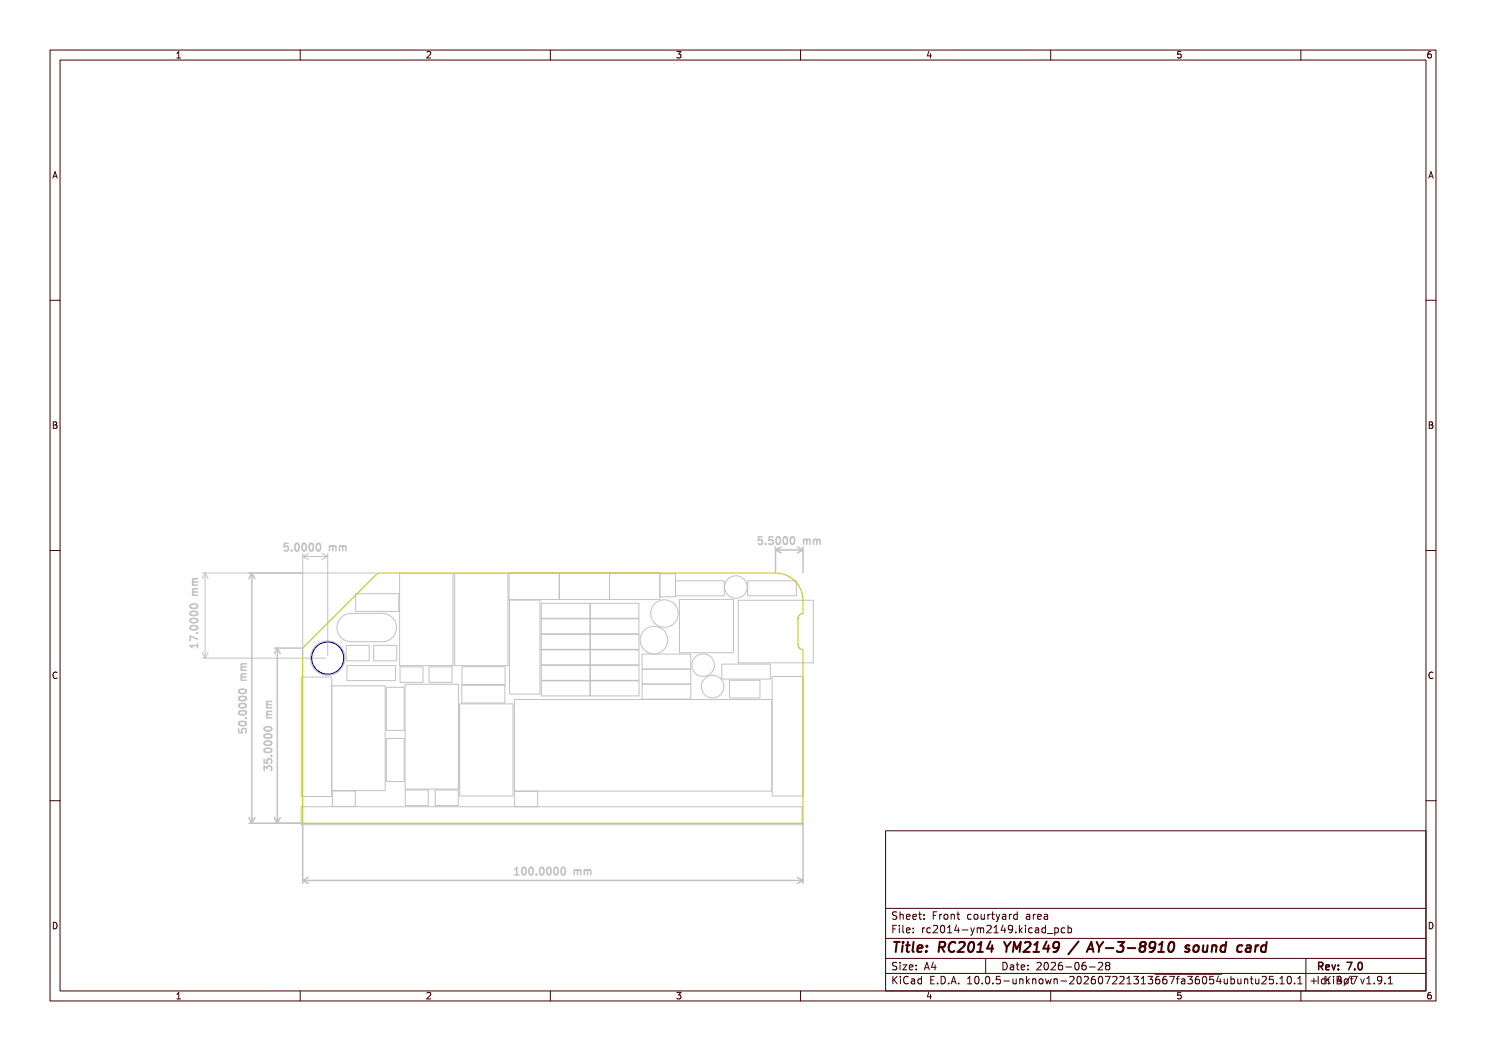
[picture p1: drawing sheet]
<svg xmlns="http://www.w3.org/2000/svg" width="297mm" height="210mm" viewBox="0 0 297 210" stroke-linecap="round" stroke-linejoin="round" font-family="sans-serif">
<g fill="none" stroke="#c2c2c2" stroke-width=".2">
<path d="M40.4 114.5h34.6M41 114.5v17M41 114.5l.6 1.1M41 114.5l-.6 1.1M60.5 110.6v20.3M60.5 111.2h5M60.5 111.2l1.1 .6M61.6 110.6l-1.1 .6M64.4 110.6l1.1 .6M65.5 110.6v20.4M65.5 111.2l-1.1 .6M71.1 118.6h8.6v3.6h-8.6z"/>
<path d="M79.9 114.6h10.6v18.4h-10.6zM90.9 114.6h10.6v18.4h-10.6zM101.7 114.5h10.1v5.3h-10.1zM101.8 119.9h6.1v18.8h-6.1zM111.8 114.5h10v5.3h-10zM121.8 114.5h10.1v5.3h-10.1zM131.9 114.6h3.1v4.6h-3.1zM135 116.1h9.8v3h-9.8zM135.8 119.8h10.8v10.6h-10.8zM147.6 120h15v12.5h-15zM149.4 116.1h9.8v3h-9.8zM40.4 131.5h24.6"/>
<path d="M40.4 130.4l.6 1.1M41.6 130.4l-.6 1.1M60.2 135.3h6.1v23.8h-6.1zM66.3 137h10.7v21h-10.7zM68.4 123.2l1.1-.6h.7h6.2a2.83 2.83 0 0 1 2.8 2.8 2.83 2.83 0 0 1-2.8 2.8h-6.2a2.83 2.83 0 0 1-2.7-1.9 2.83 2.83 0 0 1 .9-3.1zM69.2 128.9h4.6v3.2h-4.6zM69.3 133h9.7v3h-9.7zM74.7 128.9h4.6v3.2h-4.6zM77.2 137.3h3.6v8.6h-3.6zM79.9 133.2h4.6v3.2h-4.6zM81 136.7h10.6v21h-10.6zM85.7 133.2h4.6v3.2h-4.6z"/>
<path d="M92.3 136.9h8.6v3.6h-8.6zM92.3 133.2h8.6v3.6h-8.6zM102.8 139.8h51.4v18.3h-51.4zM108.2 129.8h9.7v3h-9.7zM108.2 133h9.7v3h-9.7zM108.2 120.5h9.7v3h-9.7zM108.2 123.7h9.7v3h-9.7zM108.2 126.8h9.7v3h-9.7zM108.2 136h9.7v3h-9.7zM118 123.7h9.7v3h-9.7zM118 120.5h9.7v3h-9.7zM118 129.8h9.7v3h-9.7z"/>
<path d="M118 133h9.7v3h-9.7zM118 126.8h9.7v3h-9.7zM118 136h9.7v3h-9.7zM128.3 130.7h9.8v3h-9.8zM128.3 136.7h9.8v3h-9.8zM128.3 133.7h9.8v3h-9.8zM144.3 132.7h9.7v3h-9.7zM145.8 135.9h6.1v3.6h-6.1zM154.3 135.2h6.1v23.9h-6.1zM66.4 158.1h4.6v3.1h-4.6zM77.2 147.6h3.6v8.6h-3.6zM81 157.9h4.6v3h-4.6z"/>
<path d="M87 157.9h4.6v3h-4.6zM91.9 140.6h10.6v18.5h-10.6zM102.8 158.1h4.6v3.1h-4.6zM60.2 161.2h100.1v3.6h-100.1z"/>
<circle cx="147.1" cy="117.3" r="2.25"/>
<circle cx="65.5" cy="131.5" r="3.5"/>
<circle cx="130.7" cy="127.9" r="2.75"/>
<circle cx="132.8" cy="122.6" r="2.75"/>
<circle cx="140.5" cy="132.9" r="2.25"/>
<circle cx="142.4" cy="137.2" r="2.25"/>
</g>
<path d="M60.5 129.5l15-15h79.5a5.5 5.5 0 0 1 5.5 5.5v2.6a1.02 1.02 0 0 0-1 1v5.2a1.02 1.02 0 0 0 1 1v34.7h-100z" fill="none" stroke="#c2c200" stroke-width=".2"/>
<g fill="none" stroke="#c2c2c2" stroke-width=".3">
<path d="M38.5 118.9h1M38.5 116.9h1M38.7 118.3l-.2 .2 .1 .4M38.7 116.3l-.2 .2 .1 .4M38.7 118.3h.8M38.7 116.3h.8M39.5 115.6l-.9 .1-.1 .4 .2 .2M39.5 117.6l-.9 .1-.1 .4 .2 .2M49.8 114.5h10.7M50.3 114.5v50M50.3 114.5l.6 1.1M50.3 114.5l-.5 1.1"/>
<path d="M57.6 108.6h-.7l-.1 .7 .2-.2 .5 .1 .1 .2v.5l-.2 .2-.6-.2M58.3 109.9v.2M59.1 108.6h.2a.8 .8 0 0 1 .5 .7 .8 .8 0 0 1-.5 .8 1 1 0 0 1-.2-1.5zM60.5 108.7l.2-.1a.8 .8 0 0 1 .5 .7 .8 .8 0 0 1-.5 .8l-.2-.2-.1-.4zM62 108.6h.1a.8 .8 0 0 1 .6 .7 .8 .8 0 0 1-.6 .8 1 1 0 0 1-.1-1.5zM63.4 108.7l.2-.1a.8 .8 0 0 1 .5 .7 .8 .8 0 0 1-.5 .8l-.2-.2-.2-.4zM65.9 109.1v1M65.9 109.2l.4-.1 .2 .2M66.5 109.3l.2-.2h.4v1M66.5 109.3v.8M67.9 109.2l.4-.1 .2 .2M67.9 109.1v1"/>
<path d="M68.5 109.3l.2-.2h.4v1M68.5 109.3v.8M152.3 107.3h-.7l-.1 .7 .2-.2 .5 .1 .2 .2-.1 .5-.2 .2-.6-.2M153 108.6v.2M154.5 107.3h-.7l-.1 .7 .2-.2 .5 .1 .1 .2v.5l-.3 .2-.5-.2M155 109.3v5.1M155 109.9h5.5M155 109.9l1.1 .6M155.2 107.4l.3-.1a.8 .8 0 0 1 .5 .7 .8 .8 0 0 1-.5 .8l-.3-.2-.1-.4zM156.1 109.3l-1.1 .6M156.7 107.4l.2-.1a.8 .8 0 0 1 .5 .7 .8 .8 0 0 1-.5 .8l-.2-.2-.2-.4zM158.1 107.4l.2-.1a.8 .8 0 0 1 .5 .7 .8 .8 0 0 1-.5 .8l-.2-.2-.1-.4z"/>
<path d="M159.4 109.3l1.1 .6M160.5 109.3v5.1M160.5 109.9l-1.1 .6M160.6 107.8v1M160.6 107.9l.4-.1 .2 .2M161.2 108l.3-.2h.3l.1 1M161.2 108v.8M162.6 107.9l.4-.1 .3 .2M162.6 107.8v1M163.3 108l.2-.2h.3l.1 1M163.3 108v.8M38.1 122.4a.89 .89 0 0 1 1.4 .2 .85 .85 0 0 1-1.5-.1z"/>
<path d="M38.1 123.8a.89 .89 0 0 1 1.4 .3 .85 .85 0 0 1-1.5-.2zM38.1 120.9a.81 .81 0 0 1 1.4 .3 .85 .85 0 0 1-1.5-.1zM38.1 125.1a.81 .81 0 0 1 1.4 .4 .85 .85 0 0 1-1.5-.1zM39.3 126.5h.2M39.5 128.6v.8M39.5 129h-1.5l.4 .4M39.5 127.7l-1.5-.6v1M47.9 137.9a.81 .81 0 0 1 1.3 .3 .85 .85 0 0 1-1.5-.1zM47.9 139.3a.81 .81 0 0 1 1.3 .3 .85 .85 0 0 1-1.5-.1zM48.2 135.9h1M48.2 133.9h1M48.4 135.3l-.2 .2 .2 .4"/>
<path d="M48.4 133.3l-.2 .2 .2 .4M48.4 135.3h.8M48.4 133.3h.8M49.2 132.6l-.9 .1-.1 .4 .2 .2M49.2 134.6l-.9 .1-.1 .4 .2 .2M54.8 129.5h5.7M55.4 129.5v35M55.4 129.5l.6 1.1M55.4 129.5l-.6 1.1M47.7 145.6v.8h.7l-.1-.2 .1-.5 .2-.1h.5l.1 .3-.1 .5M47.9 140.7a.81 .81 0 0 1 1.3 .4 .85 .85 0 0 1-1.5-.2zM47.9 142.1a.81 .81 0 0 1 1.3 .4 .85 .85 0 0 1-1.5-.1z"/>
<path d="M47.9 144.3a.81 .81 0 0 1 1.3 .3 .85 .85 0 0 1-1.5-.1zM49.1 143.5h.1M52.8 151.7v.7l.7 .1-.1-.2v-.5l.3-.2 .5 .1 .1 .2-.1 .6M52.8 154v-.9l.6 .5 .1-.5h.7l.1 .3-.1 .6M52.9 145.4a.89 .89 0 0 1 1.4 .3 .85 .85 0 0 1-1.5-.1zM52.9 146.9a.89 .89 0 0 1 1.4 .2 .85 .85 0 0 1-1.5-.1zM52.9 148.3a.89 .89 0 0 1 1.4 .3 .85 .85 0 0 1-1.5-.2zM52.9 149.7a.89 .89 0 0 1 1.4 .3 .85 .85 0 0 1-1.5-.1zM53.3 141.4h1M53.3 143.4h1M53.5 142.8l-.2 .2 .1 .4M53.5 140.8l-.2 .2 .1 .4"/>
<path d="M53.5 142.8h.8M53.5 140.8h.8M54.2 151h.1M54.3 140.1l-.9 .1-.1 .4 .2 .2M54.3 142.1l-.9 .1-.1 .4 .2 .2M49.8 164.5h10.7v12M49.8 163.4l.5 1.1M50.9 163.4l-.6 1.1M54.8 163.4l.6 1.1M56 163.4l-.6 1.1M60.5 175.9h100M60.5 175.9l1.1 .6"/>
<path d="M61.6 175.3l-1.1 .6M102.9 174.8h.8M102.9 173.7l.4-.4v1.5M104.5 173.4l.1-.1a.8 .8 0 0 1 .6 .8 .8 .8 0 0 1-.6 .7 1 1 0 0 1-.1-1.4zM105.9 173.5l.2-.2a.8 .8 0 0 1 .5 .8 .8 .8 0 0 1-.5 .7l-.2-.1-.2-.5zM107.2 174.7v.1M108 173.5l.2-.2a.8 .8 0 0 1 .5 .8 .8 .8 0 0 1-.5 .7l-.2-.1-.1-.5zM109.4 173.5l.2-.2a.8 .8 0 0 1 .6 .8 .8 .8 0 0 1-.6 .7l-.2-.1-.1-.5zM110.9 173.4l.2-.1a.8 .8 0 0 1 .5 .8 .8 .8 0 0 1-.5 .7 1 1 0 0 1-.2-1.4zM112.3 173.5l.2-.2a.8 .8 0 0 1 .5 .8 .8 .8 0 0 1-.5 .7l-.2-.1-.2-.5zM114.8 173.8v1M114.8 174l.4-.2 .2 .2"/>
<path d="M115.4 174l.2-.2 .4 .1 .1 .9M115.4 174v.8M116.8 174l.4-.2 .2 .2M116.8 173.8v1M117.4 174l.2-.2 .4 .1 .1 .9M117.4 174v.8M159.4 175.3l1.1 .6M160.5 164.5v12M160.5 175.9l-1.1 .6"/>
</g>
<circle cx="65.5" cy="131.5" r="3.2" fill="none" stroke="#000084" stroke-width=".2"/>
<g fill="none" stroke="#480000" stroke-width=".2">
<path d="M10 10h277v190h-277zM12 12h273v186h-273zM35.3 11.6h.8M35.3 10.7l.4-.4v1.3M60 10v2M85.3 10.4l.5-.1 .3 .4-.8 .9h.8M110 10v2M135.3 10.3h.8l-.4 .5 .3 .1v.6l-.2 .1-.5-.1M160 10v2M185.7 10.2l-.4 1h.9M186 10.7v.9M210 10v2"/>
<path d="M236 10.3h-.6l-.1 .6 .2-.1 .5 .1 .1 .1-.1 .5-.2 .1-.5-.1M260 10v2M286 10.3l-.4 .1-.2 .2-.1 .7 .3 .3 .4-.1 .1-.5-.1-.1-.4-.1-.3 .2M10.6 35.6l.4-1.3 .4 1.3M10.7 35.2h.6M285.6 35.6l.4-1.3 .4 1.3M285.7 35.2h.6M10 60h2M285 60h2M10.7 84.3h.4l.2 .2-.2 .4 .2 .1 .1 .3-.2 .3h-.5zM10.7 84.9h.4M285.7 84.3h.4l.2 .2-.2 .4 .2 .1 .1 .3-.2 .3h-.5z"/>
<path d="M285.7 84.9h.4M10 110h2M285 110h2M11.4 134.4a.62 .62 0 0 0-.9 .5 .62 .62 0 0 0 .7 .7l.2-.1M286.4 134.4a.62 .62 0 0 0-.9 .5 .62 .62 0 0 0 .7 .7l.2-.1M10 160h2M285 160h2M177 166h108v32h-108zM10.7 184.3a.66 .66 0 0 1 .7 .6 .66 .66 0 0 1-.7 .7zM35.3 198.7l.4-.4v1.3M35.3 199.6h.8M60 198v2"/>
<path d="M85.3 198.4l.5-.1 .3 .4-.8 .9h.8M110 198v2M135.3 198.3h.8l-.4 .5 .3 .1v.6l-.2 .1-.5-.1M160 198v2M177 194.5h108M177 191.5h108M177 187.5h108M177 181.5h108M178.5 195.1v1.5M178.5 185.6h.5M178.7 195.7l.6 .9M179.2 184.9h-.7v1.5"/>
<path d="M179.2 192.4l-.5-.1-.2 .1v.5l.6 .3 .1 .3-.2 .3-.6-.1M179.2 182.3l-.5-.1-.2 .1v.5l.6 .3 .1 .3-.2 .3-.6-.1M179.3 195.1l-.8 .9M179.7 184.9v.1M179.7 185.4v1M179.9 182.2v1.5M179.9 192.3v.1M179.9 192.8v1M179.9 182.8l.2-.1 .4 .1v.9M180 195.1v.1M180 195.6v1M180.5 192.8h.7l-.7 1h.7"/>
<path d="M180.5 184.9v1.3l.2 .2M181.2 185.9l.7-.2-.1-.2-.4-.1-.2 .2v.7h.6M181.2 183.2l.7-.1-.1-.3-.4-.1-.2 .2v.7h.6M181.5 195.2a.71 .71 0 0 0-1 .5 .71 .71 0 0 0 .7 .9l.3-.1M181.7 193.3l.8-.1-.1-.3-.4-.1-.3 .2 .1 .7h.6M182.2 195.7h.5l.1 .9M182.5 183.2l.7-.1-.1-.3-.4-.1-.2 .2v.7h.6M182.5 186.3v.1M182.5 185.5v.1M182.8 196h-.5l-.2 .2 .2 .4 .5-.1M183.1 193.7v.1M183.1 192.9v.1"/>
<path d="M183.6 182.7h.6M183.8 182.2v1.3l.4 .2M184.2 195.7l-.5-.1-.2 .3 .1 .6h.6M184.2 195.1v1.5M184.4 185.4v1M184.7 183.6v.1M184.7 182.8v.1M184.7 193.8l.5-1.5 .5 1.5M184.8 185.4l-.4 .3M184.9 193.4h.7M185.7 198.2l-.4 1h.9M186 185.5l-.5-.1-.3 .3 .2 .6h.6"/>
<path d="M186 198.7v.9M186 195.8h.5M186.5 185l.6-.1 .3 .4-.9 1.1h.9M186.5 192.2l-.3 1.1h.9M186.5 182.9h.5M186.7 195.1h-.7v1.5h.7M186.9 192.8v1M187.2 182.2h-.7v1.5M187.4 196.5v.1M187.8 182.7v1M188.1 195.1a.76 .76 0 0 1 .9 .7 .76 .76 0 0 1-.9 .8zM188.1 185l.2-.1a.8 .8 0 0 1 .5 .7 .8 .8 0 0 1-.5 .8l-.2-.1-.1-.5z"/>
<path d="M188.2 182.7l-.4 .3M188.8 182.8l.4-.1 .3 .3v.4l-.3 .3-.4-.1-.1-.2zM189.4 186.4h.8M189.4 185.3l.4-.4v1.5M189.6 196.5v.1M190.1 196.6l.5-1.5 .5 1.5M190.1 182.8l.2-.1 .4 .1v.9M190.1 182.7v1M190.2 196.2h.8M191.2 184.8l-.4 1.1h.9M191.2 182.7h.6M191.5 182.2v1.3l.3 .2"/>
<path d="M191.5 185.4v1M191.6 196.5v.1M192.3 185.8h1.2M193.4 196.6h.8M193.4 195.5l.4-.4v1.5M194 185.4l.4 1M194.1 182.8l-.4-.1-.3 .3 .1 .6h.6M194.4 186.4l-.4 .5M194.7 185.4l-.3 1M194.8 182.8l.4-.1 .3 .3v.4l-.3 .3-.4-.1-.1-.2zM195 195.2l.2-.1a.8 .8 0 0 1 .5 .7 .8 .8 0 0 1-.5 .8l-.2-.1-.2-.5zM195.3 185.5l.4-.1 .3 .2"/>
<path d="M195.3 185.4v1M196 185.6l.2-.2 .3 .1 .1 .9M196 185.6v.8M196.1 182.7l.1 .9 .3 .1 .2-.1M196.3 196.5v.1M196.7 182.7v1M197 191.5v3M197.1 195.2l.2-.1a.8 .8 0 0 1 .5 .7 .8 .8 0 0 1-.5 .8l-.2-.1-.1-.5zM197.2 185l.6-.1 .3 .4-.9 1.1h.9M197.5 182.7v1M197.9 182.7l-.4 .3M198.2 182.7h.5"/>
<path d="M198.4 182.2v1.3l.3 .2M198.5 196.5v.1M198.7 186.4h.8M198.7 185.3l.4-.4v1.5M199.1 182.7l.4 1M199.5 183.7l-.4 .5M199.8 182.7l-.3 1M199.9 195.1h-.7l-.1 .7 .2-.1h.5l.2 .3-.1 .5-.2 .1-.6-.1M200.4 182.8h.6v.9M200.5 192.3a.76 .76 0 0 1 .8 .7 .76 .76 0 0 1-.8 .8zM200.5 184.8l-.4 1.1h.9M200.6 196h1.1"/>
<path d="M200.8 185.4v1M201 183.1h-.5l-.2 .2 .2 .4 .5-.1M201.7 182.7v1M202 192.9h.5l.1 .9M202.2 182.7l-.5 .3M202.4 185.5l-.3 .3h-.3l-.3-.3 .2-.5 .4-.1 .2 .1a.99 .99 0 0 1-.3 1.4h-.3M202.5 195.6v.9l.4 .1 .2-.1M202.6 193.2h-.5l-.2 .2 .2 .4 .5-.1M203 186.3v.1M203.1 192.8h.6M203.1 195.6v1M203.3 192.3v1.3l.4 .2"/>
<path d="M203.3 182.8l-.4-.1-.3 .3 .1 .6h.6M203.3 182.2v1.5M203.7 184.9v1.5M203.8 195.7l.2-.1 .4 .1 .1 .9M203.8 195.6v1M203.9 185.8l.4 .6M204.1 193.3l.7-.1-.1-.3-.4-.1-.2 .2 .1 .7h.5M204.3 185.4l-.6 .6M205 184.9v.1M205 185.4v1M205.2 195.1v1.5M205.2 182.8h.5l.1 .9"/>
<path d="M205.3 196l.4 .6M205.5 193.7v.1M205.5 192.9v.1M205.7 195.6l-.5 .6M205.8 183.1h-.5l-.2 .2 .2 .4 .5-.1M206.3 185.5l-.4-.1-.3 .3 .1 .6h.6M206.4 195.7l.2-.1 .4 .1v.9M206.4 195.6v1M206.5 182.7v1M207 185.5h.5l.1 .9M207 182.7l-.5 .3M207.2 192.4l.6-.1 .3 .4-.9 1.1h.9"/>
<path d="M207.4 183.2l.7-.1-.1-.3-.4-.1-.2 .2 .1 .7h.5M207.6 185.7l-.5 .1-.2 .2 .2 .4 .5-.1M207.8 195.7l.4-.1 .3 .3v.4l-.3 .3-.4-.1-.1-.2zM208.7 182.8h.6l.1 .9M208.9 192.4l.1-.1a.8 .8 0 0 1 .5 .7 .8 .8 0 0 1-.5 .8 1 1 0 0 1-.1-1.4zM209 195.6l.2 1 .3-.7 .3 .7 .3-1M209 185.5l-.5-.1-.3 .3 .2 .6h.6M209 184.9v1.5M209.3 186.5h1.2M209.4 183.1h-.5l-.2 .2 .2 .4 .5-.1M210 198v2M210.1 192.4l.6-.1 .3 .4-1 1.1h1"/>
<path d="M210.7 195.7l.2-.1 .3 .1 .1 .9M210.7 195.6v1M210.8 185.5l.4-.1 .3 .3-.1 .6h-.6M210.8 185.4v1.5M212 196h1.2M212.2 192.3l-.4 .1a1.01 1.01 0 0 0 0 1.4l.5-.1 .1-.5-.3-.3h-.3l-.3 .3M212.8 185.5l-.4-.1-.3 .3 .1 .6h.6M213 193.2h1.2M213.5 185.5l.4-.1 .3 .3-.2 .6h-.5M213.5 184.9v1.5M213.8 195.2l.6-.1 .3 .4-1 1.1h1M215 192.4l.2-.1a.8 .8 0 0 1 .5 .7 .8 .8 0 0 1-.5 .8l-.2-.1-.2-.5z"/>
<path d="M215.5 195.2l.1-.1a.8 .8 0 0 1 .5 .7 .8 .8 0 0 1-.5 .8 1 1 0 0 1-.1-1.4zM216.7 195.2l.5-.1 .3 .4-.9 1.1h.9M217 192.3l-.5 .1a1.01 1.01 0 0 0 0 1.4l.5-.1 .1-.5-.3-.3h-.3l-.3 .3M217.7 193.2h1.2M218.8 195.1l-.4 .1a1.01 1.01 0 0 0 0 1.4l.5-.1 .1-.5-.3-.3h-.3l-.3 .3M219.5 192.4l.6-.1 .3 .4-.9 1.1h.9M219.7 195.2l.2-.1a.8 .8 0 0 1 .5 .7 .8 .8 0 0 1-.5 .8l-.2-.1-.2-.5zM220.9 195.1h1l-.7 1.5M221.2 192.9l-.2-.2 .2-.4 .5 .1 .1 .2-.3 .3M221.2 192.9l-.2 .3v.3l.2 .3 .5-.1 .1-.2-.1-.4-.2-.2M221.2 192.9h.3M222.4 195.2l.6-.1 .2 .4-.9 1.1h.9"/>
<path d="M223.8 195.2l.6-.1 .3 .4-1 1.1h1M225.2 196.6h.9M225.2 195.5l.5-.4v1.5M226.6 195.1h.9l-.5 .6 .5 .1v.7l-.3 .1-.6-.1M228.1 196.6h.9M228.1 195.5l.4-.4v1.5M229.5 195.1h.9l-.5 .6 .4 .1v.7l-.2 .1-.6-.1M230.8 194.7h13.4M231.7 195.1l-.5 .1a1.01 1.01 0 0 0 0 1.4l.5-.1 .1-.5-.3-.3h-.3l-.2 .3M233.1 195.1l-.4 .1a1.01 1.01 0 0 0 0 1.4l.5-.1v-.5l-.2-.3h-.3l-.3 .3M233.7 195.1h1l-.6 1.5M235.1 195.6h.6"/>
<path d="M235.7 195.1l-.4 .2v1.3M236 198.3h-.6l-.1 .6 .2-.1 .5 .1 .1 .1-.1 .5-.2 .1-.5-.1M236.2 195.7h.5l.1 .9M236.8 196h-.5l-.2 .2 .2 .4 .5-.1M237.4 195.1h.9l-.5 .6 .4 .1v.7l-.2 .1-.6-.1M239.6 195.1l-.4 .1a1.01 1.01 0 0 0 0 1.4l.5-.1v-.5l-.2-.3h-.5l-.1 .3M240.5 195.2l.2-.1a.8 .8 0 0 1 .5 .7 .8 .8 0 0 1-.5 .8l-.2-.1-.2-.5zM242.5 195.1h-.7l-.1 .7 .3-.1h.5l.1 .3-.1 .5-.2 .1-.6-.1M243.5 195l-.3 1.1h.9M243.9 195.6v1M244.7 195.6v.9l.4 .1 .2-.1M245.3 195.6v1"/>
<path d="M246 195.7l.5-.1 .2 .3-.1 .6h-.6M246 195.1v1.5M247.4 195.6l.1 .9 .3 .1 .2-.1M248 195.6v1M248.7 195.7l.3-.1 .3 .1 .1 .9M248.7 195.6v1M249.9 195.6h.6M250.1 195.1v1.3l.4 .2M251 195.6v.9l.4 .1 .2-.1M251.6 195.6v1M252.2 195.2l.6-.1 .3 .4-.9 1.1h.9M254.5 195.1h-.8v.7l.2-.1h.5l.1 .3v.5l-.3 .1-.5-.1"/>
<path d="M255.2 196.5v.1M255.8 196.6h.9M255.8 195.5l.4-.4v1.5M257.5 195.2l.1-.1a.8 .8 0 0 1 .5 .7 .8 .8 0 0 1-.5 .8 1 1 0 0 1-.1-1.4zM258.7 196.5v.1M259.4 196.6h.8M259.4 195.5l.4-.4v1.5M260 198v2M261 191.5v6.5M262 196h1.2M262.6 195.4v1.2M263.5 195.1v1.5"/>
<path d="M264.8 195.7l-.4-.1-.3 .3 .1 .6h.6M264.8 195.1v1.5M265 195.1v1.5M265.2 195.7l.7 .9M265.5 196.5v.1M265.5 195.7v.1M265.9 195.1l-.9 .9M266.5 195.1v.1M266.5 195.6v1M267.2 195.1l.8 .1v.3l-.3 .3a.4 .4 0 0 1 .4 .4 .4 .4 0 0 1-.3 .4h-.6zM267.2 195.8h.5M267.7 195l-.4 1.1h.9"/>
<path d="M268 195.6v1M268.8 195.7l.4-.1 .3 .3v.4l-.3 .3-.4-.1-.1-.2zM269.9 195.6h.6M269.9 195l-1.3 2M270.1 195.1v1.3l.4 .2M270.2 195.1h1l-.6 1.5M272 195.6l.3 1 .4-1M273.2 196.6h.8M273.2 195.5l.4-.4v1.5M274.7 196.5v.1M276.2 195.7l-.3 .3h-.3l-.3-.3 .2-.5 .4-.1 .2 .1a.99 .99 0 0 1-.4 1.4h-.2M276.8 196.5v.1"/>
<path d="M277.5 196.6h.8M277.5 195.5l.4-.4v1.5M285.7 184.3a.66 .66 0 0 1 .7 .6 .66 .66 0 0 1-.7 .7zM286 198.3l-.4 .1-.2 .2-.1 .8 .3 .2 .4-.1 .1-.5-.1-.1-.4-.1-.3 .2"/>
</g>
<path d="M263.6 193.1l.7-.1 .1-.2-.1-.4-.2-.1h-.5v1.5M263.9 193.1l.5 .7M265 193.3l.7-.2-.1-.2-.4-.1-.2 .2 .1 .7h.5M266.2 192.8l.4 1 .3-1M267.5 193.6v.2M267.5 192.9v.1M269.2 192.3h1l-.6 1.5M270.8 193.6v.2M271.6 192.4l.2-.1a.8 .8 0 0 1 .5 .7 .8 .8 0 0 1-.5 .8l-.2-.2-.2-.4z" fill="none" stroke="#480000" stroke-width=".3"/>
<g fill="none" stroke="#480000" stroke-width=".4">
<path d="M178.7 188.2h1.1M179.3 188.2l-.3 2M180.4 188.9l-.1 1.3M180.5 188.2v.2M181.1 188.9h.7M181.5 188.2l-.3 1.7 .1 .2 .4 .1M182.6 188.2l-.2 1.7 .2 .3M183.4 189.5l1-.1-.1-.4h-.7l-.3 .9 .3 .3 .6-.1M185.1 190v.2M185.3 189l-.1 .2M187.7 189.3l1-.1a.52 .52 0 0 0 .2-.5 .52 .52 0 0 0-.3-.5h-.8l-.2 2M188.2 189.3l.5 .9"/>
<path d="M191 188.4a.88 .88 0 0 0-1.1 0 .88 .88 0 0 0-.3 1 .69 .69 0 0 0 .3 .7 .69 .69 0 0 0 .9-.1M191.7 188.4l.3-.2h.5l.3 .2v.4l-.1 .3-1.3 1.1h1.2M193.8 188.4l.1-.1a.44 .44 0 0 1 .7 .3 1.15 1.15 0 0 1-.7 1.6l-.2-.1a1.54 1.54 0 0 1 .1-1.7zM195.3 190.2h1.1M195.5 188.8l.6-.6-.2 2M197.9 188.1l-.6 1.4h1.2M198.3 188.9l-.1 1.3M200.7 188.2l.5 1.1M201.2 189.3l-.1 .9M202 188.2l-.8 1.1M202.4 190.2l.3-2 .5 1.4 .8-1.4-.2 2M204.9 188.4l.3-.2h.4l.3 .2 .1 .4-.2 .3-1.3 1.1h1.3"/>
<path d="M206.5 190.2h1.2M206.7 188.8l.7-.6-.3 2M209.2 188.1l-.7 1.4h1.3M209.6 188.9l-.2 1.3M211.6 189.1a.64 .64 0 0 1-1 .2v-.7a.64 .64 0 0 1 1-.2 1.47 1.47 0 0 1-.7 1.8h-.4M215.6 188.1l-2.1 2.6M217.2 190.2l.9-2 .4 2M217.5 189.6h.9M219.2 188.2l.5 1.1M219.7 189.3l-.1 .9M220.5 188.2l-.8 1.1M221 189.4h1.5"/>
<path d="M223.5 188.2h1.2l-.8 .8 .6 .2-.1 .8-.3 .2h-.6l-.3-.2M225.4 189.4h1.5M228.2 189.1l-.3-.2v-.3a.64 .64 0 0 1 1.1-.2v.3l-.4 .4M228.2 189.1a.65 .65 0 0 0-.3 1 .65 .65 0 0 0 .8-.1 .65 .65 0 0 0 .1-.8l-.2-.1M228.2 189.1h.4M230.9 189.1a.64 .64 0 0 1-1.1 .2v-.7a.64 .64 0 0 1 1.1-.2 1.47 1.47 0 0 1-.7 1.8h-.4M231.5 190.2h1.1M231.7 188.8l.6-.6-.2 2M233.8 188.4l.1-.1a.44 .44 0 0 1 .7 .3 1.15 1.15 0 0 1-.7 1.6l-.2-.1a1.54 1.54 0 0 1 .1-1.7zM237.7 189a.49 .49 0 0 0-.8 .3l.3 .2 .5 .1v.2l-.3 .4-.6-.1M238.7 189.1a.52 .52 0 0 1 .5-.2 .52 .52 0 0 1 .4 .4l-.1 .5a.55 .55 0 0 1-.5 .4 .55 .55 0 0 1-.5-.4zM240.5 188.9v1.2a.57 .57 0 0 0 .7-.1"/>
<path d="M241.4 188.9l-.2 1.3M242.3 189.1a.49 .49 0 0 1 .8 .1l-.1 1M242.3 188.9l-.1 1.3M245 189a.66 .66 0 0 0-1 .3l-.1 .5 .2 .3h.7M245.1 188.2l-.3 2M248.3 189a.66 .66 0 0 0-1 .3v.5l.1 .3h.8M249.2 189h.7v1.2M250 189.4h-.7a.4 .4 0 0 0-.3 .4 .4 .4 0 0 0 .2 .4l.7-.1M251 188.9l-.2 1.3M251.6 188.9l-.4 .1-.3 .3M253.1 189a.66 .66 0 0 0-1 .3l-.1 .5 .2 .3h.7M253.2 188.2l-.3 2"/>
</g>
<text font-size="2.7" fill="#fff" x="178" y="190.3">Title: RC2014 YM2149 / AY-3-8910 sound card</text>
<g font-size="2" fill="#fff">
<text x="57.6" y="110.1">5.0000 mm</text>
<text x="152.3" y="108.8">5.5000 mm</text>
<text x="39.6" y="128.5" transform="rotate(-90 39.6 128.5)">17.0000 mm</text>
<text x="49.3" y="145.5" transform="rotate(-90 49.3 145.5)">50.0000 mm</text>
<text x="54.4" y="153" transform="rotate(-90 54.4 153)">35.0000 mm</text>
<text x="103.9" y="174.9">100.0000 mm</text>
<text x="178" y="183.8">Sheet: Front courtyard area</text>
<text x="178" y="186.5">File: rc2014-ym2149.kicad_pcb</text>
<text x="178" y="193.9">Size: A4</text>
<text x="178" y="196.7">KiCad E.D.A. 10.0.5-unknown-202607221313~{667fa36054}ubuntu25.10.1 + KiBot v1.9.1</text>
<text x="200" y="193.9">Date: 2026-06-28</text>
<text x="263" y="196.7">Id: 4/7</text>
<text x="263" y="193.9">Rev: 7.0</text>
</g>
<g font-size="1.7" fill="#fff">
<text x="35" y="11.6">1</text>
<text x="85" y="11.6">2</text>
<text x="135" y="11.6">3</text>
<text x="185" y="11.6">4</text>
<text x="235" y="11.6">5</text>
<text x="285" y="11.6">6</text>
<text x="10.5" y="35.6">A</text>
<text x="285.5" y="35.6">A</text>
<text x="10.5" y="85.6">B</text>
<text x="285.5" y="85.6">B</text>
<text x="10.5" y="135.6">C</text>
<text x="285.5" y="135.6">C</text>
<text x="10.5" y="185.6">D</text>
<text x="285.5" y="185.6">D</text>
<text x="35" y="199.7">1</text>
<text x="85" y="199.7">2</text>
<text x="135" y="199.7">3</text>
<text x="185" y="199.7">4</text>
<text x="235" y="199.7">5</text>
<text x="285" y="199.7">6</text>
</g>
</svg>
